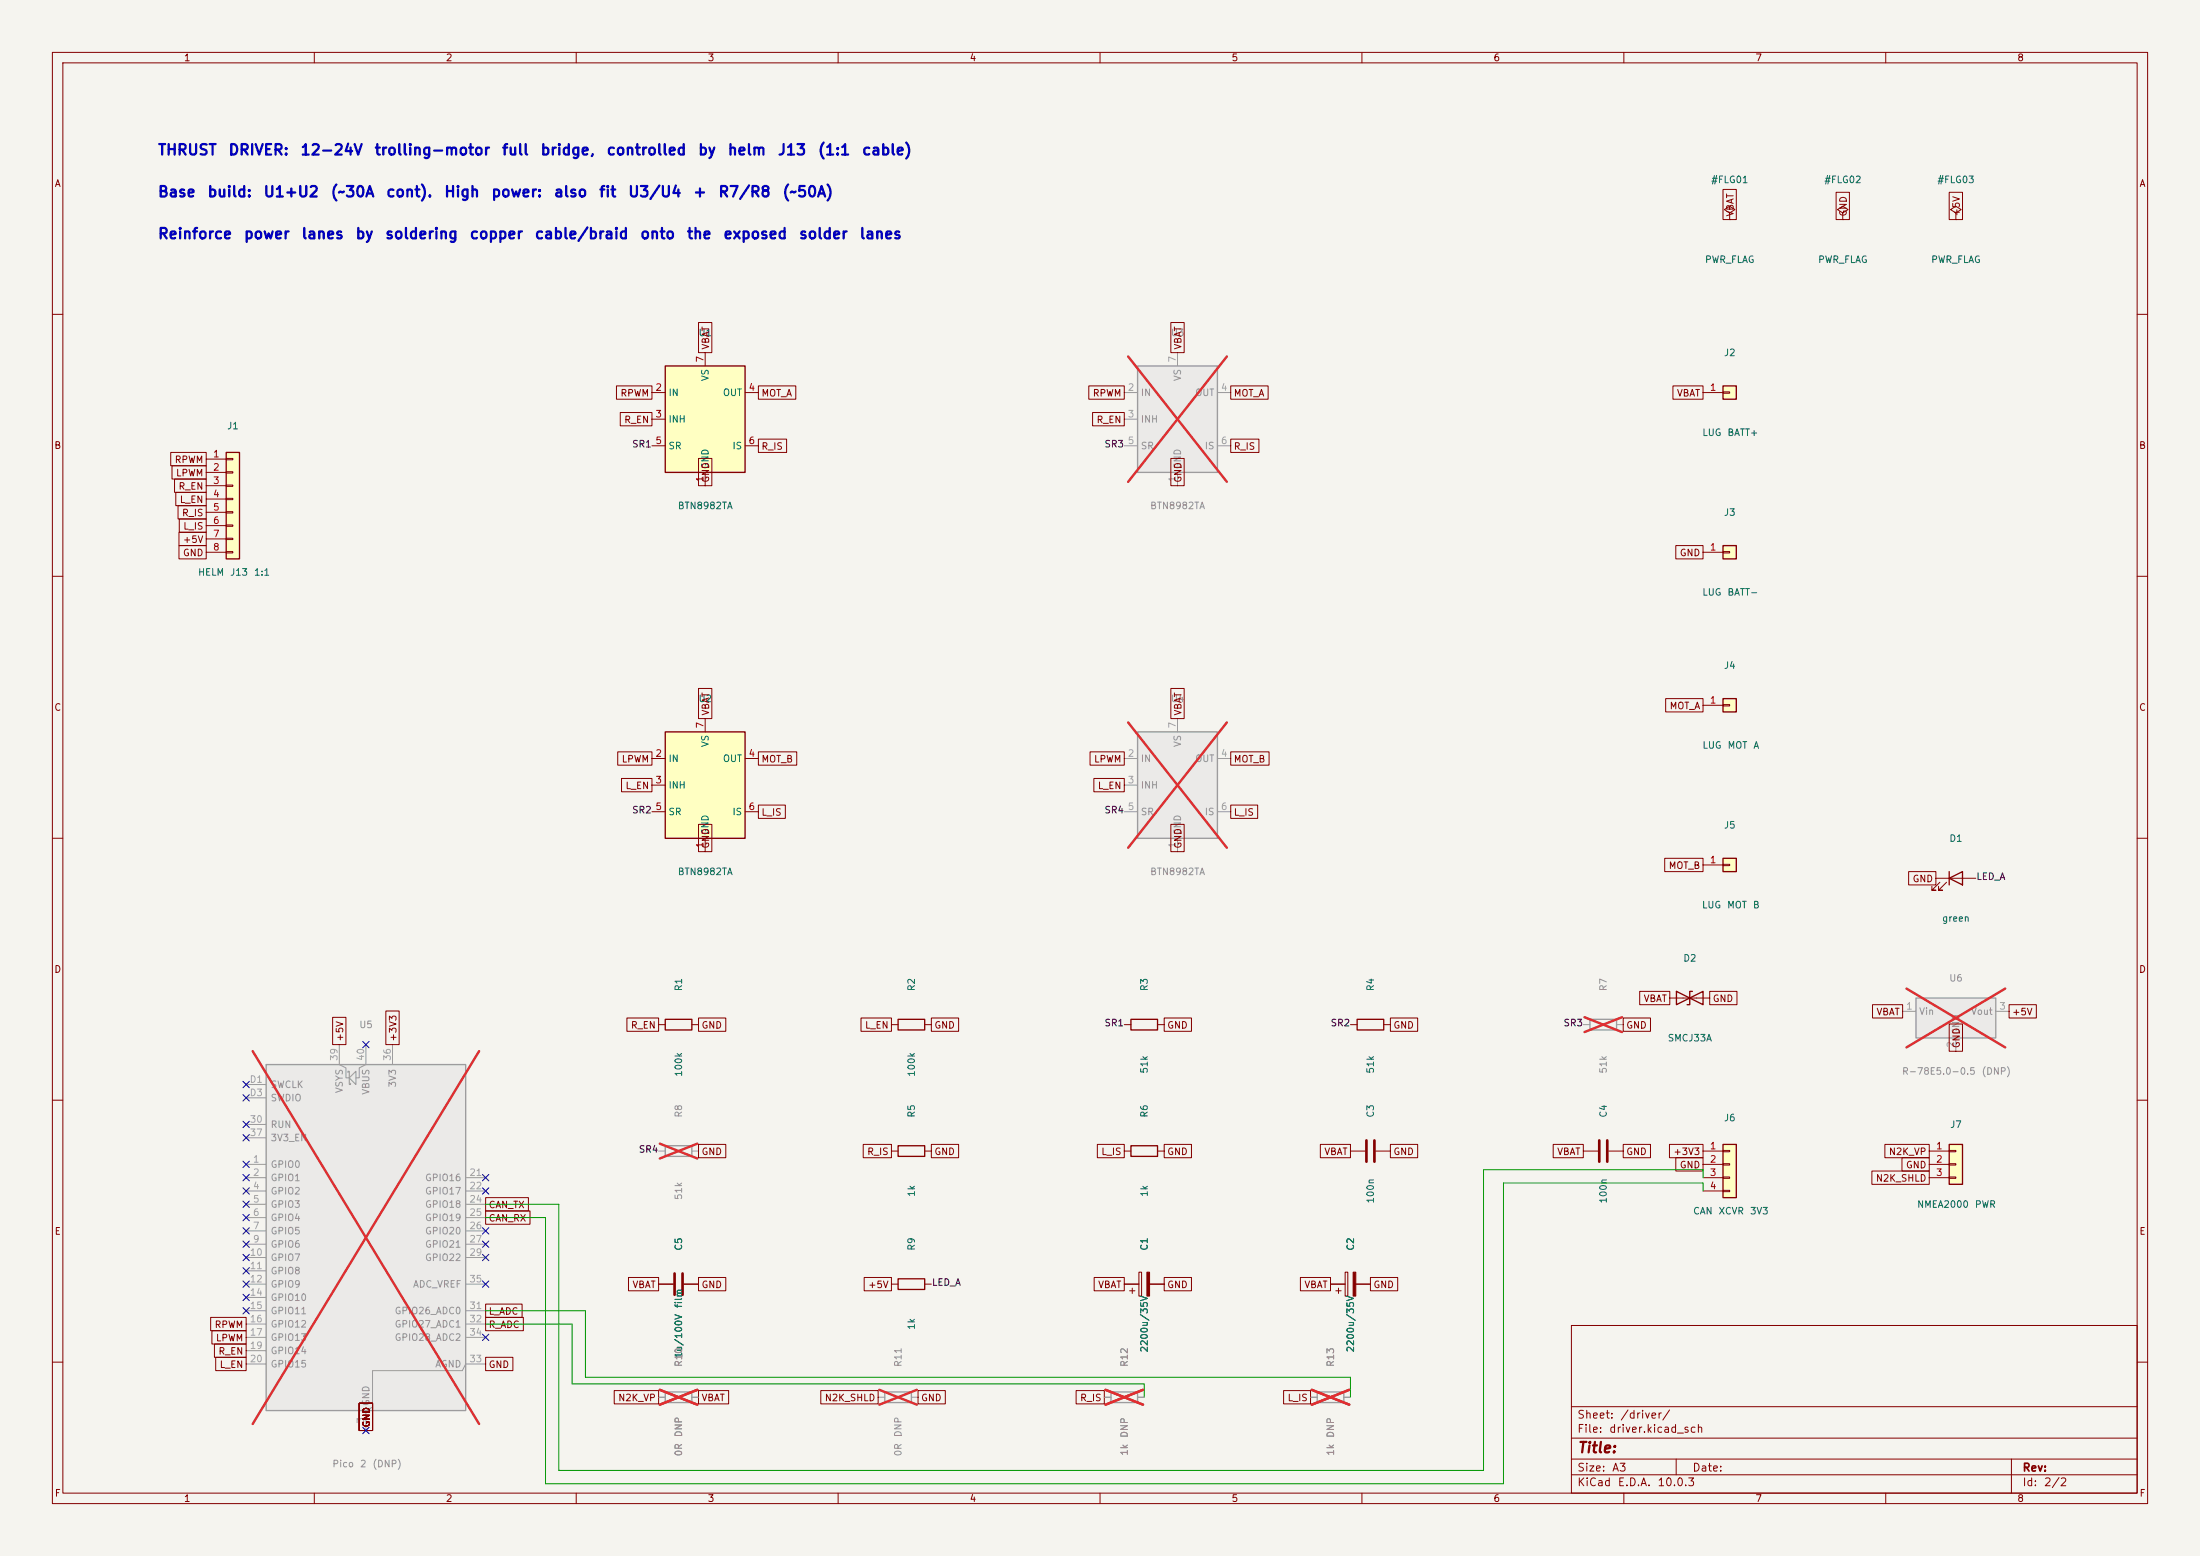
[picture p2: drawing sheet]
<svg xmlns="http://www.w3.org/2000/svg" width="420mm" height="297mm" viewBox="0 0 420 297" stroke-linecap="round" stroke-linejoin="round" font-family="sans-serif">
<path d="M0 0h420v297h-420z" fill="#f5f4ef" stroke="#f5f4ef" stroke-width=".19"/>
<g fill="none" stroke="#840000" stroke-width=".19">
<path d="M10 10h400v277h-400zM12 12h396v273h-396zM60 10v2M110 10v2M160 10v2M210 10v2M260 10v2M310 10v2M360 10v2M330.2 40.6l1-.6-1-.6-1 .6 1 .6v1.3M330.2 41.9h.1M10 60h2"/>
<path d="M408 60h2M10 110h2M408 110h2M10 160h2M408 160h2M318.8 190.5h7.6M10 210h2M408 210h2M300 253h108v32h-108zM10 260h2M300 278.5h108M300 274.5h108"/>
<path d="M300 268.5h108M320 278.5v3M384 278.5v6.5M408 260h2M60 285v2M110 285v2M160 285v2M210 285v2M260 285v2M300 281.5h108M310 285v2M360 285v2"/>
</g>
<path d="M320 189.2v2.6l5.1-2.6v2.6zM323.1 189.2h-.5v2.6h-.5" fill="none" stroke="#840000" stroke-width=".25"/>
<path d="M127 139.7h15.2v20.3h-15.2z" fill="#ffffc2"/>
<path d="M127 139.7h15.2v20.3h-15.2z" fill="none" stroke="#840000" stroke-width=".25"/>
<path d="M134.6 137.2v2.5M124.5 144.8h2.5M124.5 149.9h2.5M124.5 154.9h2.5M142.2 144.8h2.6M142.2 154.9h2.6M134.6 160v2.6M302.3 219.7h2.8M307.1 219.7h2.8" fill="none" stroke="#840000" stroke-width=".19"/>
<path d="M303.5 194.6h5.1v2h-5.1z" fill="none" stroke="#9c9b98" stroke-width=".25"/>
<path d="M302.3 195.6h1.2M308.6 195.6h1.3" fill="none" stroke="#9c9b98" stroke-width=".19"/>
<path d="M302.5 194.2l7.2 2.8M309.7 194.2l-7.2 2.8" fill="none" stroke="#e12e31" stroke-width=".46"/>
<path d="M305.3 217.7v4M306.8 217.7v4" fill="none" stroke="#840000" stroke-width=".51"/>
<path d="M217.2 139.7h15.2v20.3h-15.2z" fill="#ebeae8"/>
<path d="M217.2 139.7h15.2v20.3h-15.2z" fill="none" stroke="#9c9b98" stroke-width=".25"/>
<path d="M224.8 137.2v2.5M214.6 144.8h2.6M214.6 149.9h2.6M214.6 154.9h2.6M232.4 144.8h2.5M232.4 154.9h2.5M224.8 160v2.6" fill="none" stroke="#9c9b98" stroke-width=".19"/>
<path d="M215.4 137.9l18.8 23.9M234.2 137.9l-18.8 23.9" fill="none" stroke="#e12e31" stroke-width=".46"/>
<path d="M328.9 104.1h2.6v2.6h-2.6z" fill="#ffffc2"/>
<path d="M328.9 104.1h2.6v2.6h-2.6z" fill="none" stroke="#840000" stroke-width=".25"/>
<path d="M325.1 105.4h3.8M328.9 105.3h1.3v.2h-1.3z" fill="none" stroke="#840000" stroke-width=".19"/>
<path d="M328.9 133.4h2.6v2.5h-2.6z" fill="#ffffc2"/>
<path d="M328.9 133.4h2.6v2.5h-2.6zM259.1 194.6h5.1v2h-5.1z" fill="none" stroke="#840000" stroke-width=".25"/>
<path d="M325.1 134.6h3.8M328.9 134.5h1.3v.2h-1.3zM257.8 195.6h1.3M264.2 195.6h1.2" fill="none" stroke="#840000" stroke-width=".19"/>
<path d="M127 265.7h5.1v2h-5.1z" fill="none" stroke="#9c9b98" stroke-width=".25"/>
<path d="M125.7 266.7h1.3M132.1 266.7h1.2" fill="none" stroke="#9c9b98" stroke-width=".19"/>
<path d="M126 265.3l7.1 2.8M133.1 265.3l-7.1 2.8" fill="none" stroke="#e12e31" stroke-width=".46"/>
<path d="M217.2 69.9h15.2v20.3h-15.2z" fill="#ebeae8"/>
<path d="M217.2 69.9h15.2v20.3h-15.2z" fill="none" stroke="#9c9b98" stroke-width=".25"/>
<path d="M214.6 74.9h2.6M224.8 67.3v2.6M232.4 74.9h2.5M214.6 80h2.6M214.6 85.1h2.6M224.8 90.2v2.5M232.4 85.1h2.5" fill="none" stroke="#9c9b98" stroke-width=".19"/>
<path d="M215.4 68l18.8 24M234.2 68l-18.8 24" fill="none" stroke="#e12e31" stroke-width=".46"/>
<path d="M128.8 243.1v4M130.3 243.1v4" fill="none" stroke="#840000" stroke-width=".51"/>
<path d="M125.7 245.1h2.8M130.6 245.1h2.7M214.6 245.1h2.8M215.6 246.4h1.1M216.2 245.9v1M217.4 242.8h.5v4.6h-.5zM219.5 245.1h2.7" fill="none" stroke="#840000" stroke-width=".19"/>
<path d="M218.9 242.8h.6v4.6h-.6z" fill="#840000" stroke="#840000" stroke-width=".19"/>
<path d="M328.9 73.7h2.6v2.5h-2.6z" fill="#ffffc2"/>
<path d="M328.9 73.7h2.6v2.5h-2.6zM127 194.6h5.1v2h-5.1zM171.4 194.6h5.1v2h-5.1zM215.9 194.6h5.1v2h-5.1zM171.4 218.7h5.1v2h-5.1zM215.9 218.7h5.1v2h-5.1zM171.4 244.1h5.1v2h-5.1z" fill="none" stroke="#840000" stroke-width=".25"/>
<g fill="none" stroke="#840000" stroke-width=".19">
<path d="M351.8 40.6l1-.6-1-.6-1 .6 1 .6v1.3M351.8 41.9h.1M373.4 40.6l1-.6-1-.6-1 .6 1 .6v1.3M373.4 41.9h.1M325.1 74.9h3.8M328.9 74.8h1.3v.3h-1.3zM125.7 195.6h1.3M132.1 195.6h1.2M170.2 195.6h1.2M176.5 195.6h1.3M214.6 195.6h1.3M221 195.6h1.2"/>
<path d="M170.2 219.7h1.2M176.5 219.7h1.3M214.6 219.7h1.3M221 219.7h1.2M257.8 219.7h2.8M262.6 219.7h2.8M170.2 245.1h1.2M176.5 245.1h1.3M254 245.1h2.8M255 246.4h1M255.5 245.9v1M256.8 242.8h.5v4.6h-.5z"/>
<path d="M258.8 245.1h2.8"/>
</g>
<path d="M260.9 217.7v4M262.4 217.7v4" fill="none" stroke="#840000" stroke-width=".51"/>
<path d="M258.3 242.8h.5v4.6h-.5z" fill="#840000" stroke="#840000" stroke-width=".19"/>
<path d="M127 218.7h5.1v2h-5.1zM168.9 265.7h5.1v2h-5.1zM212.1 265.7h5.1v2h-5.1zM251.5 265.7h5v2h-5z" fill="none" stroke="#9c9b98" stroke-width=".25"/>
<path d="M125.7 219.7h1.3M132.1 219.7h1.2M167.6 266.7h1.3M174 266.7h1.3M210.8 266.7h1.3M217.2 266.7h1.2M250.2 266.7h1.3M256.5 266.7h1.3" fill="none" stroke="#9c9b98" stroke-width=".19"/>
<path d="M126 218.3l7.1 2.8M133.1 218.3l-7.1 2.8M167.9 265.3l7.1 2.8M175 265.3l-7.1 2.8M211 265.3l7.2 2.8M218.2 265.3l-7.2 2.8M250.4 265.3l7.2 2.8M257.6 265.3l-7.2 2.8" fill="none" stroke="#e12e31" stroke-width=".46"/>
<path d="M372.1 218.4h2.5v7.7h-2.5z" fill="#ffffc2"/>
<path d="M372.1 218.4h2.5v7.7h-2.5z" fill="none" stroke="#840000" stroke-width=".25"/>
<path d="M368.3 219.7h3.8M372.1 219.6h1.3v.2h-1.3zM368.3 222.2h3.8M368.3 224.8h3.8M372.1 222.1h1.3v.3h-1.3zM372.1 224.7h1.3v.2h-1.3z" fill="none" stroke="#840000" stroke-width=".19"/>
<path d="M365.8 190.5h15.2v7.6h-15.2z" fill="#ebeae8"/>
<path d="M365.8 190.5h15.2v7.6h-15.2z" fill="none" stroke="#9c9b98" stroke-width=".25"/>
<path d="M363.2 193h2.6M373.4 198.1v2.6M381 193h2.5" fill="none" stroke="#9c9b98" stroke-width=".19"/>
<path d="M364 188.7l18.8 11.2M382.8 188.7l-18.8 11.2" fill="none" stroke="#e12e31" stroke-width=".46"/>
<path d="M328.9 218.4h2.6v10.2h-2.6z" fill="#ffffc2"/>
<path d="M328.9 218.4h2.6v10.2h-2.6z" fill="none" stroke="#840000" stroke-width=".25"/>
<path d="M325.1 219.7h3.8M328.9 219.6h1.3v.2h-1.3zM325.1 222.2h3.8M325.1 224.8h3.8M325.1 227.3h3.8M328.9 222.1h1.3v.3h-1.3zM328.9 224.7h1.3v.2h-1.3zM328.9 227.2h1.3v.3h-1.3z" fill="none" stroke="#840000" stroke-width=".19"/>
<path d="M50.8 203.2h38.1v66h-38.1z" fill="#ebeae8"/>
<path d="M50.8 203.2h38.1v66h-38.1z" fill="none" stroke="#9c9b98" stroke-width=".25"/>
<g fill="none" stroke="#9c9b98" stroke-width=".19">
<path d="M64.8 199.4v3.8l1.2 .6v1.9h.7M69.8 199.4v3.8l-1.2 .6v1.9h-.7M74.9 199.4v3.8M47 214.6h3.8M47 217.2h3.8M47 207h3.8M47 209.6h3.8M66.4 204.7v-.2h.3v2.5h.2v-.2M66.7 205.7l1.2-1.2v2.5zM47 222.2h3.8M47 224.8h3.8M47 227.3h3.8"/>
<path d="M47 229.9h3.8M47 232.4h3.8M47 234.9h3.8M47 237.5h3.8M88.9 224.8h3.8M88.9 227.3h3.8M88.9 229.9h3.8M88.9 232.4h3.8M88.9 234.9h3.8M88.9 237.5h3.8M47 240h3.8M47 242.6h3.8"/>
<path d="M47 245.1h3.8M47 247.6h3.8M47 250.2h3.8M47 252.7h3.8M47 255.3h3.8M47 257.8h3.8M88.9 240h3.8M88.9 245.1h3.8M88.9 250.2h3.8M88.9 252.7h3.8M88.9 255.3h3.8M47 260.3h3.8"/>
<path d="M92.7 260.3h-3.8l-.6 1.3h-17.2v7l-1.3 .6v3.8"/>
</g>
<path d="M48.2 200.6l43.3 71.2M91.5 200.6l-43.3 71.2" fill="none" stroke="#e12e31" stroke-width=".46"/>
<path d="M127 69.9h15.2v20.3h-15.2z" fill="#ffffc2"/>
<path d="M127 69.9h15.2v20.3h-15.2z" fill="none" stroke="#840000" stroke-width=".25"/>
<path d="M124.5 74.9h2.5M134.6 67.3v2.6M142.2 74.9h2.6M124.5 80h2.5M124.5 85.1h2.5M134.6 90.2v2.5M142.2 85.1h2.6" fill="none" stroke="#840000" stroke-width=".19"/>
<path d="M43.2 86.4h2.5v20.3h-2.5z" fill="#ffffc2"/>
<path d="M43.2 86.4h2.5v20.3h-2.5zM372.1 167.6l2.5-1.2v2.5zM372.1 166.4v2.5" fill="none" stroke="#840000" stroke-width=".25"/>
<g fill="none" stroke="#840000" stroke-width=".19">
<path d="M39.4 87.6h3.8M39.4 90.2h3.8M39.4 92.7h3.8M39.4 95.3h3.8M39.4 97.8h3.8M43.2 87.5h1.2v.3h-1.2zM43.2 90h1.2v.3h-1.2zM43.2 92.6h1.2v.2h-1.2zM43.2 95.1h1.2v.3h-1.2zM43.2 97.7h1.2v.2h-1.2zM39.4 100.3h3.8M39.4 102.9h3.8"/>
<path d="M39.4 105.4h3.8M43.2 100.2h1.2v.3h-1.2zM43.2 102.7h1.2v.3h-1.2zM43.2 105.3h1.2v.2h-1.2zM369.6 167.6h7.6M370.3 168.4l-1.5 1.5h.8h-.8v-.7M371.6 168.4l-1.5 1.5h.7h-.7v-.7"/>
</g>
<path d="M328.9 163.8h2.6v2.6h-2.6z" fill="#ffffc2"/>
<path d="M328.9 163.8h2.6v2.6h-2.6z" fill="none" stroke="#840000" stroke-width=".25"/>
<g fill="none" stroke="#840000" stroke-width=".19">
<path d="M328.9 36.2h2.6v5.7h-2.6zM350.5 36.7h2.6v5.2h-2.6zM372.1 36.7h2.6v5.2h-2.6zM117.7 73.7h6.8v2.5h-6.8zM118.4 78.7h6.1v2.6h-6.1zM133.3 61.6h2.6v5.7h-2.6zM144.8 73.7h7.1v2.5h-7.1zM207.9 73.7h6.7v2.5h-6.7zM208.6 78.7h6v2.6h-6zM223.5 61.6h2.6v5.7h-2.6zM234.9 73.7h7.2v2.5h-7.2zM319.4 73.7h5.7v2.5h-5.7z"/>
<path d="M32.6 86.4h6.8v2.5h-6.8zM32.8 88.9h6.6v2.5h-6.6zM33.3 91.4h6.1v2.6h-6.1zM33.6 94h5.8v2.5h-5.8zM34 96.5h5.4v2.6h-5.4zM34.2 99.1h5.2v2.5h-5.2zM133.3 87.5h2.6v5.2h-2.6zM144.8 83.8h5.4v2.6h-5.4zM223.5 87.5h2.6v5.2h-2.6zM234.9 83.8h5.4v2.6h-5.4zM34.2 104.1h5.2v2.6h-5.2zM34.2 101.6h5.2v2.5h-5.2z"/>
<path d="M319.9 104.1h5.2v2.6h-5.2zM133.3 131.4h2.6v5.8h-2.6zM223.5 131.4h2.6v5.8h-2.6zM318 133.3h7.1v2.6h-7.1zM117.9 143.5h6.6v2.6h-6.6zM118.7 148.6h5.8v2.5h-5.8zM133.3 157.4h2.6v5.2h-2.6zM144.8 143.5h7.3v2.6h-7.3zM144.8 153.7h5.1v2.5h-5.1zM208.1 143.5h6.5v2.6h-6.5zM208.8 148.6h5.8v2.5h-5.8zM223.5 157.4h2.6v5.2h-2.6z"/>
<path d="M234.9 153.7h5.2v2.5h-5.2zM234.9 143.5h7.4v2.6h-7.4zM317.8 163.8h7.3v2.6h-7.3zM325.1 165.1h3.8M328.9 165h1.3v.2h-1.3zM364.4 166.4h5.2v2.5h-5.2zM63.5 194.2h2.5v5.2h-2.5zM73.7 193h2.5v6.4h-2.5zM119.7 194.3h6v2.6h-6zM133.3 194.3h5.3v2.6h-5.3zM164.4 194.3h5.8v2.6h-5.8zM177.8 194.3h5.2v2.6h-5.2z"/>
<path d="M222.2 194.3h5.3v2.6h-5.3zM265.4 194.3h5.2v2.6h-5.2zM309.9 194.3h5.2v2.6h-5.2zM313 189.2h5.8v2.6h-5.8zM326.4 189.2h5.2v2.6h-5.2zM357.5 191.8h5.7v2.5h-5.7zM372.1 195.5h2.6v5.2h-2.6zM383.5 191.8h5.2v2.5h-5.2zM133.3 218.4h5.3v2.6h-5.3zM164.8 218.4h5.4v2.6h-5.4zM177.8 218.4h5.2v2.6h-5.2zM209.5 218.4h5.1v2.6h-5.1z"/>
<path d="M222.2 218.4h5.3v2.6h-5.3zM252.1 218.4h5.7v2.6h-5.7zM265.4 218.4h5.2v2.6h-5.2zM296.5 218.4h5.8v2.6h-5.8zM309.9 218.4h5.2v2.6h-5.2zM318.7 218.4h6.4v2.6h-6.4zM359.8 218.4h8.5v2.6h-8.5zM92.7 228.6h8.2v2.5h-8.2zM92.7 231.1h8.5v2.6h-8.5zM319.9 221h5.2v2.5h-5.2zM357.4 223.5h10.9v2.6h-10.9zM363.1 221h5.2v2.5h-5.2z"/>
<path d="M40.2 251.5h6.8v2.5h-6.8zM40.5 254h6.5v2.5h-6.5zM40.9 256.5h6.1v2.6h-6.1zM41.2 259.1h5.8v2.5h-5.8zM92.7 251.5h7.2v2.5h-7.2zM92.7 248.9h7v2.6h-7zM92.7 259.1h5.2v2.5h-5.2zM120 243.8h5.7v2.6h-5.7zM125.7 245.1h2.8M130.6 245.1h2.7M133.3 243.8h5.3v2.6h-5.3zM165 243.8h5.2v2.6h-5.2z"/>
<path d="M208.9 243.8h5.7v2.6h-5.7zM214.6 245.1h2.8M219.5 245.1h2.7M222.2 243.8h5.3v2.6h-5.3zM248.3 243.8h5.7v2.6h-5.7zM254 245.1h2.8M258.8 245.1h2.8M261.6 243.8h5.2v2.6h-5.2zM68.6 267.8h2.5v5.2h-2.5zM117.3 265.4h8.4v2.6h-8.4zM133.3 265.4h5.8v2.6h-5.8zM156.7 265.4h10.9v2.6h-10.9z"/>
<path d="M175.3 265.4h5.2v2.6h-5.2zM205.4 265.4h5.4v2.6h-5.4zM245 265.4h5.2v2.6h-5.2z"/>
</g>
<path d="M325.1 227.3v-1.5h-38.1v57.4h-182.9v-50.8h-11.4M325.1 224.8v-1.5h-41.9v57.4h-176.5v-50.8h-14M92.7 250.2h19.1v12.7h146v3.8M92.7 252.7h16.5v11.5h109.2v2.5" fill="none" stroke="#009600" stroke-width=".19"/>
<g fill="none" stroke="#000084" stroke-width=".19">
<path d="M69.2 198.8l1.3 1.2M70.5 198.8l-1.3 1.2M46.4 208.9l1.2 1.3M46.4 216.6l1.2 1.2M46.4 206.4l1.2 1.2M46.4 214l1.2 1.2M47.6 208.9l-1.2 1.3M47.6 216.6l-1.2 1.2M47.6 206.4l-1.2 1.2M47.6 214l-1.2 1.2M46.4 239.4l1.2 1.2M46.4 229.3l1.2 1.2"/>
<path d="M46.4 236.9l1.2 1.2M46.4 231.8l1.2 1.2M46.4 234.3l1.2 1.3M46.4 226.7l1.2 1.2M46.4 224.2l1.2 1.2M46.4 221.6l1.2 1.3M47.6 239.4l-1.2 1.2M47.6 229.3l-1.2 1.2M47.6 236.9l-1.2 1.2M47.6 231.8l-1.2 1.2M47.6 234.3l-1.2 1.3M47.6 221.6l-1.2 1.3"/>
<path d="M47.6 226.7l-1.2 1.2M47.6 224.2l-1.2 1.2M92.1 226.7l1.2 1.2M92.1 224.2l1.2 1.2M92.1 239.4l1.2 1.2M92.1 236.9l1.2 1.2M92.1 234.3l1.2 1.3M93.3 226.7l-1.2 1.2M93.3 224.2l-1.2 1.2M93.3 239.4l-1.2 1.2M93.3 236.9l-1.2 1.2M93.3 234.3l-1.2 1.3"/>
<path d="M46.4 249.6l1.2 1.2M46.4 247l1.2 1.3M46.4 244.5l1.2 1.2M46.4 242l1.2 1.2M47.6 249.6l-1.2 1.2M47.6 247l-1.2 1.3M47.6 244.5l-1.2 1.2M47.6 242l-1.2 1.2M92.1 254.7l1.2 1.2M92.1 244.5l1.2 1.2M93.3 254.7l-1.2 1.2M93.3 244.5l-1.2 1.2"/>
<path d="M69.2 272.4l1.3 1.3M70.5 272.4l-1.3 1.3"/>
</g>
<path d="M125.7 266.7h1.3M132.1 266.7h1.2M210.8 266.7h1.3M217.2 266.7h1.2M250.2 266.7h1.3M256.5 266.7h1.3" fill="none" stroke="#9c9b98" stroke-width=".19"/>
<path d="M126 265.3l7.1 2.8M133.1 265.3l-7.1 2.8M211 265.3l7.2 2.8M218.2 265.3l-7.2 2.8M250.4 265.3l7.2 2.8M257.6 265.3l-7.2 2.8" fill="none" stroke="#e12e31" stroke-width=".46"/>
<g font-size="2" fill="#0000c2">
<text x="30" y="30.1">THRUST</text>
<text x="43.5" y="30.1">DRIVER:</text>
<text x="57.2" y="30.1">12-24V</text>
<text x="71.4" y="30.1">trolling-motor</text>
<text x="95.7" y="30.1">full</text>
<text x="103" y="30.1">bridge,</text>
<text x="115.7" y="30.1">controlled</text>
<text x="133.1" y="30.1">by</text>
<text x="138.8" y="30.1">helm</text>
<text x="148.3" y="30.1">J13</text>
<text x="156" y="30.1">(1:1</text>
<text x="164.4" y="30.1">cable)</text>
<text x="30" y="38.1">Base</text>
<text x="39.5" y="38.1">build:</text>
<text x="50.2" y="38.1">U1+U2</text>
<text x="63" y="38.1">(~30A</text>
<text x="73.6" y="38.1">cont).</text>
<text x="84.7" y="38.1">High</text>
<text x="93.7" y="38.1">power:</text>
<text x="105.6" y="38.1">also</text>
<text x="114.2" y="38.1">fit</text>
<text x="119.8" y="38.1">U3/U4</text>
<text x="132.2" y="38.1">+</text>
<text x="137" y="38.1">R7/R8</text>
<text x="149.2" y="38.1">(~50A)</text>
<text x="30" y="46.1">Reinforce</text>
<text x="46.4" y="46.1">power</text>
<text x="57.4" y="46.1">lanes</text>
<text x="67.7" y="46.1">by</text>
<text x="73.4" y="46.1">soldering</text>
<text x="89.5" y="46.1">copper</text>
<text x="101.9" y="46.1">cable/braid</text>
<text x="122.1" y="46.1">onto</text>
<text x="131" y="46.1">the</text>
<text x="138" y="46.1">exposed</text>
<text x="152.4" y="46.1">solder</text>
<text x="163.9" y="46.1">lanes</text>
</g>
<text font-size="2" fill="#840000" x="301" y="277.8">Title:</text>
<g font-size="1.5" fill="#840000">
<text x="301" y="273.8">File:</text>
<text x="301" y="271.1">Sheet:</text>
<text x="307.1" y="273.8">driver.kicad_sch</text>
<text x="309.2" y="271.1">/driver/</text>
<text x="301" y="281.2">Size:</text>
<text x="307.6" y="281.2">A3</text>
<text x="323" y="281.2">Date:</text>
<text x="386" y="281.2">Rev:</text>
<text x="301" y="284">KiCad</text>
<text x="308.7" y="284">E.D.A.</text>
<text x="316.3" y="284">10.0.3</text>
<text x="386" y="284">Id:</text>
<text x="390.1" y="284">2/2</text>
</g>
<g font-size="1.3" fill="#840000">
<text x="35" y="12">1</text>
<text x="85" y="12">2</text>
<text x="135" y="12">3</text>
<text x="185" y="12">4</text>
<text x="235" y="12">5</text>
<text x="285" y="12">6</text>
<text x="335" y="12">7</text>
<text x="385" y="12">8</text>
<text x="10.3" y="36">A</text>
<text x="408.3" y="36">A</text>
<text x="331.3" y="41.4" transform="rotate(-90 331.3 41.4)">VBAT</text>
<text x="352.9" y="41.4" transform="rotate(-90 352.9 41.4)">GND</text>
<text x="374.4" y="41.4" transform="rotate(-90 374.4 41.4)">+5V</text>
<text x="135.7" y="66.8" transform="rotate(-90 135.7 66.8)">VBAT</text>
<text x="225.9" y="66.8" transform="rotate(-90 225.9 66.8)">VBAT</text>
<text x="118.3" y="76">RPWM</text>
<text x="145.3" y="76">MOT_A</text>
<text x="208.5" y="76">RPWM</text>
<text x="235.4" y="76">MOT_A</text>
<text x="320" y="76">VBAT</text>
<text x="119.1" y="81.1">R_EN</text>
<text x="209.2" y="81.1">R_EN</text>
<text x="10.3" y="86">B</text>
<text x="33.2" y="88.7">RPWM</text>
<text x="145.3" y="86.2">R_IS</text>
<text x="235.4" y="86.2">R_IS</text>
<text x="408.2" y="86">B</text>
<text x="33.5" y="91.2">LPWM</text>
<text x="34" y="93.8">R_EN</text>
<text x="135.7" y="92.2" transform="rotate(-90 135.7 92.2)">GND</text>
<text x="225.9" y="92.2" transform="rotate(-90 225.9 92.2)">GND</text>
<text x="34.2" y="96.3">L_EN</text>
<text x="34.6" y="98.9">R_IS</text>
<text x="34.9" y="101.4">L_IS</text>
<text x="34.8" y="106.5">GND</text>
<text x="34.8" y="103.9">+5V</text>
<text x="320.6" y="106.5">GND</text>
<text x="10.3" y="136">C</text>
<text x="135.7" y="136.7" transform="rotate(-90 135.7 136.7)">VBAT</text>
<text x="225.9" y="136.7" transform="rotate(-90 225.9 136.7)">VBAT</text>
<text x="318.6" y="135.7">MOT_A</text>
<text x="408.2" y="136">C</text>
<text x="118.6" y="145.8">LPWM</text>
<text x="145.3" y="145.8">MOT_B</text>
<text x="208.7" y="145.8">LPWM</text>
<text x="235.4" y="145.8">MOT_B</text>
<text x="119.3" y="150.9">L_EN</text>
<text x="209.5" y="150.9">L_EN</text>
<text x="145.3" y="156">L_IS</text>
<text x="235.4" y="156">L_IS</text>
<text x="135.7" y="162.1" transform="rotate(-90 135.7 162.1)">GND</text>
<text x="225.9" y="162.1" transform="rotate(-90 225.9 162.1)">GND</text>
<text x="318.5" y="166.2">MOT_B</text>
<text x="365" y="168.7">GND</text>
<text x="10.3" y="186">D</text>
<text x="408.2" y="186">D</text>
<text x="313.7" y="191.6">VBAT</text>
<text x="326.9" y="191.6">GND</text>
<text x="120.3" y="196.6">R_EN</text>
<text x="133.8" y="196.6">GND</text>
<text x="165" y="196.6">L_EN</text>
<text x="178.3" y="196.6">GND</text>
<text x="222.7" y="196.6">GND</text>
<text x="265.9" y="196.6">GND</text>
<text x="310.4" y="196.6">GND</text>
<text x="358.1" y="194.1">VBAT</text>
<text x="384" y="194.1">+5V</text>
<text x="65.8" y="198.9" transform="rotate(-90 65.8 198.9)">+5V</text>
<text x="76" y="198.9" transform="rotate(-90 76 198.9)">+3V3</text>
<text x="374.4" y="200.2" transform="rotate(-90 374.4 200.2)">GND</text>
<text x="133.8" y="220.8">GND</text>
<text x="165.4" y="220.8">R_IS</text>
<text x="178.3" y="220.8">GND</text>
<text x="210.1" y="220.8">L_IS</text>
<text x="222.7" y="220.8">GND</text>
<text x="252.7" y="220.8">VBAT</text>
<text x="265.9" y="220.8">GND</text>
<text x="297.2" y="220.8">VBAT</text>
<text x="310.4" y="220.8">GND</text>
<text x="319.4" y="220.8">+3V3</text>
<text x="360.5" y="220.8">N2K_VP</text>
<text x="320.6" y="223.3">GND</text>
<text x="358" y="225.9">N2K_SHLD</text>
<text x="363.7" y="223.3">GND</text>
<text x="93.2" y="230.9">CAN_TX</text>
<text x="93.2" y="233.5">CAN_RX</text>
<text x="10.3" y="236">E</text>
<text x="408.3" y="236">E</text>
<text x="93.2" y="251.3">L_ADC</text>
<text x="120.6" y="246.2">VBAT</text>
<text x="133.8" y="246.2">GND</text>
<text x="165.6" y="246.2">+5V</text>
<text x="209.5" y="246.2">VBAT</text>
<text x="222.7" y="246.2">GND</text>
<text x="248.9" y="246.2">VBAT</text>
<text x="262.1" y="246.2">GND</text>
<text x="40.9" y="253.8">RPWM</text>
<text x="41.1" y="256.3">LPWM</text>
<text x="93.2" y="253.8">R_ADC</text>
<text x="41.6" y="258.9">R_EN</text>
<text x="41.8" y="261.4">L_EN</text>
<text x="93.2" y="261.4">GND</text>
<text x="117.9" y="267.8">N2K_VP</text>
<text x="133.8" y="267.8">VBAT</text>
<text x="157.3" y="267.8">N2K_SHLD</text>
<text x="175.7" y="267.8">GND</text>
<text x="206.1" y="267.8">R_IS</text>
<text x="245.7" y="267.8">L_IS</text>
<text x="70.9" y="272.6" transform="rotate(-90 70.9 272.6)">GNDGND</text>
<text x="70.9" y="272.6" transform="rotate(-90 70.9 272.6)">GND</text>
<text x="10.3" y="286">F</text>
<text x="35" y="287">1</text>
<text x="85" y="287">2</text>
<text x="135" y="287">3</text>
<text x="185" y="287">4</text>
<text x="235" y="287">5</text>
<text x="285" y="287">6</text>
<text x="335" y="287">7</text>
<text x="385" y="287">8</text>
<text x="408.3" y="286">F</text>
</g>
<g font-size="1.3" fill="#006464">
<text x="326.6" y="35.3">#FLG01</text>
<text x="348.2" y="35.3">#FLG02</text>
<text x="369.7" y="35.3">#FLG03</text>
<text x="325.4" y="50.5">PWR_FLAG</text>
<text x="347" y="50.5">PWR_FLAG</text>
<text x="368.6" y="50.5">PWR_FLAG</text>
<text x="133.2" y="64.5">U1</text>
<text x="329" y="68.3">J2</text>
<text x="127.5" y="75.9">IN</text>
<text x="135.6" y="72.9" transform="rotate(-90 135.6 72.9)">VS</text>
<text x="137.9" y="75.9">OUT</text>
<text x="43.3" y="82.3">J1</text>
<text x="127.5" y="81">INH</text>
<text x="324.9" y="83.5">LUG</text>
<text x="329.7" y="83.5">BATT+</text>
<text x="127.5" y="86.1">SR</text>
<text x="135.6" y="89.7" transform="rotate(-90 135.6 89.7)">GND</text>
<text x="139.7" y="86.1">IS</text>
<text x="129.3" y="97.5">BTN8982TA</text>
<text x="329" y="98.8">J3</text>
<text x="37.7" y="110.2">HELM</text>
<text x="43.8" y="110.2">J13</text>
<text x="48.4" y="110.2">1:1</text>
<text x="324.9" y="114">LUG</text>
<text x="329.7" y="114">BATT-</text>
<text x="329" y="128">J4</text>
<text x="133.2" y="134.3">U2</text>
<text x="135.6" y="142.7" transform="rotate(-90 135.6 142.7)">VS</text>
<text x="324.9" y="143.2">LUG</text>
<text x="329.7" y="143.2">MOT</text>
<text x="334.6" y="143.2">A</text>
<text x="127.5" y="145.8">IN</text>
<text x="137.9" y="145.8">OUT</text>
<text x="127.5" y="150.8">INH</text>
<text x="127.5" y="155.9">SR</text>
<text x="139.7" y="155.9">IS</text>
<text x="135.6" y="159.5" transform="rotate(-90 135.6 159.5)">GND</text>
<text x="329" y="158.5">J5</text>
<text x="372" y="161">D1</text>
<text x="129.3" y="167.3">BTN8982TA</text>
<text x="324.8" y="173.7">LUG</text>
<text x="329.6" y="173.7">MOT</text>
<text x="334.5" y="173.7">B</text>
<text x="370.6" y="176.2">green</text>
<text x="321.2" y="183.9">D2</text>
<text x="130.5" y="189.3" transform="rotate(-90 130.5 189.3)">R1</text>
<text x="175" y="189.3" transform="rotate(-90 175 189.3)">R2</text>
<text x="219.4" y="189.3" transform="rotate(-90 219.4 189.3)">R3</text>
<text x="262.6" y="189.3" transform="rotate(-90 262.6 189.3)">R4</text>
<text x="318.3" y="199.1">SMCJ33A</text>
<text x="130.5" y="205.6" transform="rotate(-90 130.5 205.6)">100k</text>
<text x="175" y="205.6" transform="rotate(-90 175 205.6)">100k</text>
<text x="219.4" y="205" transform="rotate(-90 219.4 205)">51k</text>
<text x="262.6" y="205" transform="rotate(-90 262.6 205)">51k</text>
<text x="175" y="213.4" transform="rotate(-90 175 213.4)">R5</text>
<text x="219.4" y="213.4" transform="rotate(-90 219.4 213.4)">R6</text>
<text x="262.6" y="213.4" transform="rotate(-90 262.6 213.4)">C3</text>
<text x="307" y="213.4" transform="rotate(-90 307 213.4)">C4</text>
<text x="329" y="214.3">J6</text>
<text x="372.2" y="215.6">J7</text>
<text x="175" y="228.6" transform="rotate(-90 175 228.6)">1k</text>
<text x="219.4" y="228.6" transform="rotate(-90 219.4 228.6)">1k</text>
<text x="262.6" y="229.8" transform="rotate(-90 262.6 229.8)">100n</text>
<text x="307" y="229.8" transform="rotate(-90 307 229.8)">100n</text>
<text x="323.1" y="232.1">CAN</text>
<text x="328" y="232.1">XCVR</text>
<text x="334" y="232.1">3V3</text>
<text x="365.9" y="230.8">NMEA2000</text>
<text x="376.9" y="230.8">PWR</text>
<text x="130.5" y="238.8" transform="rotate(-90 130.5 238.8)">C5</text>
<text x="175" y="238.8" transform="rotate(-90 175 238.8)">R9</text>
<text x="219.4" y="238.8" transform="rotate(-90 219.4 238.8)">C1</text>
<text x="258.8" y="238.8" transform="rotate(-90 258.8 238.8)">C2</text>
<text x="130.5" y="249.8" transform="rotate(-90 130.5 249.8)">film</text>
<text x="175" y="254" transform="rotate(-90 175 254)">1k</text>
<text x="130.5" y="259.4" transform="rotate(-90 130.5 259.4)">1u/100V</text>
<text x="219.4" y="258.2" transform="rotate(-90 219.4 258.2)">2200u/35V</text>
<text x="258.8" y="258.2" transform="rotate(-90 258.8 258.2)">2200u/35V</text>
</g>
<g font-size="1.3" fill="#939391">
<text x="223.4" y="64.5">U3</text>
<text x="217.7" y="75.9">IN</text>
<text x="225.8" y="72.9" transform="rotate(-90 225.8 72.9)">VS</text>
<text x="228.1" y="75.9">OUT</text>
<text x="217.7" y="81">INH</text>
<text x="217.7" y="86.1">SR</text>
<text x="225.8" y="89.7" transform="rotate(-90 225.8 89.7)">GND</text>
<text x="229.9" y="86.1">IS</text>
<text x="219.5" y="97.5">BTN8982TA</text>
<text x="223.4" y="134.3">U4</text>
<text x="225.8" y="142.7" transform="rotate(-90 225.8 142.7)">VS</text>
<text x="217.7" y="145.8">IN</text>
<text x="228.1" y="145.8">OUT</text>
<text x="217.7" y="150.8">INH</text>
<text x="217.7" y="155.9">SR</text>
<text x="229.9" y="155.9">IS</text>
<text x="225.8" y="159.5" transform="rotate(-90 225.8 159.5)">GND</text>
<text x="219.5" y="167.3">BTN8982TA</text>
<text x="307" y="189.3" transform="rotate(-90 307 189.3)">R7</text>
<text x="372" y="187.7">U6</text>
<text x="68.5" y="196.6">U5</text>
<text x="366.3" y="194">Vin</text>
<text x="374.4" y="197.6" transform="rotate(-90 374.4 197.6)">GND</text>
<text x="376.2" y="194">Vout</text>
<text x="51.6" y="208">SWCLK</text>
<text x="65.7" y="208.8" transform="rotate(-90 65.7 208.8)">VSYS</text>
<text x="70.8" y="209.1" transform="rotate(-90 70.8 209.1)">VBUS</text>
<text x="75.9" y="207.7" transform="rotate(-90 75.9 207.7)">3V3</text>
<text x="307" y="205" transform="rotate(-90 307 205)">51k</text>
<text x="363" y="205.4">R-78E5.0-0.5</text>
<text x="378.2" y="205.4">(DNP)</text>
<text x="51.6" y="215.6">RUN</text>
<text x="51.6" y="210.5">SWDIO</text>
<text x="130.5" y="213.4" transform="rotate(-90 130.5 213.4)">R8</text>
<text x="51.6" y="218.1">3V3_EN</text>
<text x="51.6" y="223.2">GPIO0</text>
<text x="51.6" y="225.8">GPIO1</text>
<text x="81" y="225.8">GPIO16</text>
<text x="51.6" y="228.3">GPIO2</text>
<text x="51.6" y="230.8">GPIO3</text>
<text x="51.6" y="233.4">GPIO4</text>
<text x="81" y="228.3">GPIO17</text>
<text x="81" y="230.8">GPIO18</text>
<text x="81" y="233.4">GPIO19</text>
<text x="130.5" y="229.2" transform="rotate(-90 130.5 229.2)">51k</text>
<text x="51.6" y="235.9">GPIO5</text>
<text x="51.6" y="238.5">GPIO6</text>
<text x="81" y="235.9">GPIO20</text>
<text x="81" y="238.5">GPIO21</text>
<text x="51.6" y="241">GPIO7</text>
<text x="51.6" y="243.5">GPIO8</text>
<text x="81" y="241">GPIO22</text>
<text x="51.6" y="246.1">GPIO9</text>
<text x="51.6" y="248.6">GPIO10</text>
<text x="51.6" y="251.2">GPIO11</text>
<text x="75.2" y="251.2">GPIO26_ADC0</text>
<text x="78.7" y="246.1">ADC_VREF</text>
<text x="51.6" y="253.7">GPIO12</text>
<text x="51.6" y="256.2">GPIO13</text>
<text x="75.2" y="253.7">GPIO27_ADC1</text>
<text x="75.2" y="256.2">GPIO28_ADC2</text>
<text x="51.6" y="258.8">GPIO14</text>
<text x="51.6" y="261.3">GPIO15</text>
<text x="83" y="261.3">AGND</text>
<text x="130.5" y="261" transform="rotate(-90 130.5 261)">R10</text>
<text x="172.4" y="261" transform="rotate(-90 172.4 261)">R11</text>
<text x="215.6" y="261" transform="rotate(-90 215.6 261)">R12</text>
<text x="255" y="261" transform="rotate(-90 255 261)">R13</text>
<text x="130.5" y="274.4" transform="rotate(-90 130.5 274.4)">DNP</text>
<text x="172.4" y="274.4" transform="rotate(-90 172.4 274.4)">DNP</text>
<text x="215.6" y="274.6" transform="rotate(-90 215.6 274.6)">DNP</text>
<text x="255" y="274.6" transform="rotate(-90 255 274.6)">DNP</text>
<text x="63.3" y="280.4">Pico</text>
<text x="68.6" y="280.4">2</text>
<text x="71" y="280.4">(DNP)</text>
<text x="130.5" y="278.1" transform="rotate(-90 130.5 278.1)">0R</text>
<text x="172.4" y="278.1" transform="rotate(-90 172.4 278.1)">0R</text>
<text x="215.6" y="278" transform="rotate(-90 215.6 278)">1k</text>
<text x="255" y="278" transform="rotate(-90 255 278)">1k</text>
</g>
<g font-size="1.3" fill="#a90000">
<text x="134.6" y="69.3" transform="rotate(-90 134.6 69.3)">7</text>
<text x="125" y="74.9">2</text>
<text x="142.8" y="74.9">4</text>
<text x="326.3" y="74.9">1</text>
<text x="125" y="80">3</text>
<text x="40.6" y="87.6">1</text>
<text x="125" y="85.1">5</text>
<text x="142.8" y="85.1">6</text>
<text x="40.6" y="90.1">2</text>
<text x="40.6" y="92.7">3</text>
<text x="40.6" y="95.2">4</text>
<text x="134.6" y="92.1" transform="rotate(-90 134.6 92.1)">1</text>
<text x="40.6" y="97.8">5</text>
<text x="40.6" y="100.3">6</text>
<text x="40.6" y="102.8">7</text>
<text x="40.6" y="105.4">8</text>
<text x="326.3" y="105.4">1</text>
<text x="326.3" y="134.6">1</text>
<text x="134.6" y="139.1" transform="rotate(-90 134.6 139.1)">7</text>
<text x="125" y="144.8">2</text>
<text x="125" y="149.8">3</text>
<text x="142.8" y="144.8">4</text>
<text x="125" y="154.9">5</text>
<text x="142.8" y="154.9">6</text>
<text x="134.6" y="162" transform="rotate(-90 134.6 162)">1</text>
<text x="326.3" y="165.1">1</text>
<text x="326.3" y="219.7">1</text>
<text x="369.5" y="219.7">1</text>
<text x="326.3" y="222.2">2</text>
<text x="326.3" y="224.8">3</text>
<text x="326.3" y="227.3">4</text>
<text x="369.5" y="222.2">2</text>
<text x="369.5" y="224.8">3</text>
</g>
<g font-size="1.3" fill="#a5a4a2">
<text x="224.8" y="69.3" transform="rotate(-90 224.8 69.3)">7</text>
<text x="215.2" y="74.9">2</text>
<text x="233" y="74.9">4</text>
<text x="215.2" y="80">3</text>
<text x="215.2" y="85.1">5</text>
<text x="233" y="85.1">6</text>
<text x="224.8" y="92.1" transform="rotate(-90 224.8 92.1)">1</text>
<text x="224.8" y="139.1" transform="rotate(-90 224.8 139.1)">7</text>
<text x="215.2" y="144.8">2</text>
<text x="215.2" y="149.8">3</text>
<text x="233" y="144.8">4</text>
<text x="215.2" y="154.9">5</text>
<text x="233" y="154.9">6</text>
<text x="224.8" y="162" transform="rotate(-90 224.8 162)">1</text>
<text x="363.8" y="193">1</text>
<text x="381.6" y="193">3</text>
<text x="64.7" y="202.6" transform="rotate(-90 64.7 202.6)">39</text>
<text x="69.8" y="202.6" transform="rotate(-90 69.8 202.6)">40</text>
<text x="74.9" y="202.6" transform="rotate(-90 74.9 202.6)">36</text>
<text x="373.4" y="200.1" transform="rotate(-90 373.4 200.1)">2</text>
<text x="47.6" y="207">D1</text>
<text x="47.6" y="209.5">D3</text>
<text x="47.6" y="214.6">30</text>
<text x="47.6" y="217.1">37</text>
<text x="48.2" y="222.2">1</text>
<text x="48.2" y="224.8">2</text>
<text x="48.2" y="227.3">4</text>
<text x="89.5" y="224.8">21</text>
<text x="89.5" y="227.3">22</text>
<text x="48.2" y="229.8">5</text>
<text x="48.2" y="232.4">6</text>
<text x="89.5" y="229.8">24</text>
<text x="89.5" y="232.4">25</text>
<text x="48.2" y="234.9">7</text>
<text x="48.2" y="237.5">9</text>
<text x="89.5" y="234.9">26</text>
<text x="89.5" y="237.5">27</text>
<text x="47.6" y="240">10</text>
<text x="47.6" y="242.5">11</text>
<text x="47.6" y="245.1">12</text>
<text x="89.5" y="240">29</text>
<text x="89.5" y="245.1">35</text>
<text x="47.6" y="247.6">14</text>
<text x="47.6" y="250.2">15</text>
<text x="89.5" y="250.2">31</text>
<text x="47.6" y="252.7">16</text>
<text x="47.6" y="255.2">17</text>
<text x="47.6" y="257.8">19</text>
<text x="89.5" y="252.7">32</text>
<text x="89.5" y="255.2">34</text>
<text x="47.6" y="260.3">20</text>
<text x="89.5" y="260.3">33</text>
<text x="69.8" y="271.9" transform="rotate(-90 69.8 271.9)">3</text>
</g>
<g font-size="1.3" fill="#0f0f0f">
<text x="120.6" y="85.7">SR1</text>
<text x="210.7" y="85.7">SR3</text>
<text x="120.6" y="155.6">SR2</text>
<text x="210.7" y="155.6">SR4</text>
<text x="377.2" y="168.3">LED_A</text>
<text x="210.7" y="196.2">SR1</text>
<text x="253.9" y="196.2">SR2</text>
<text x="298.4" y="196.2">SR3</text>
<text x="121.8" y="220.3">SR4</text>
<text x="177.8" y="245.7">LED_A</text>
</g>
</svg>
